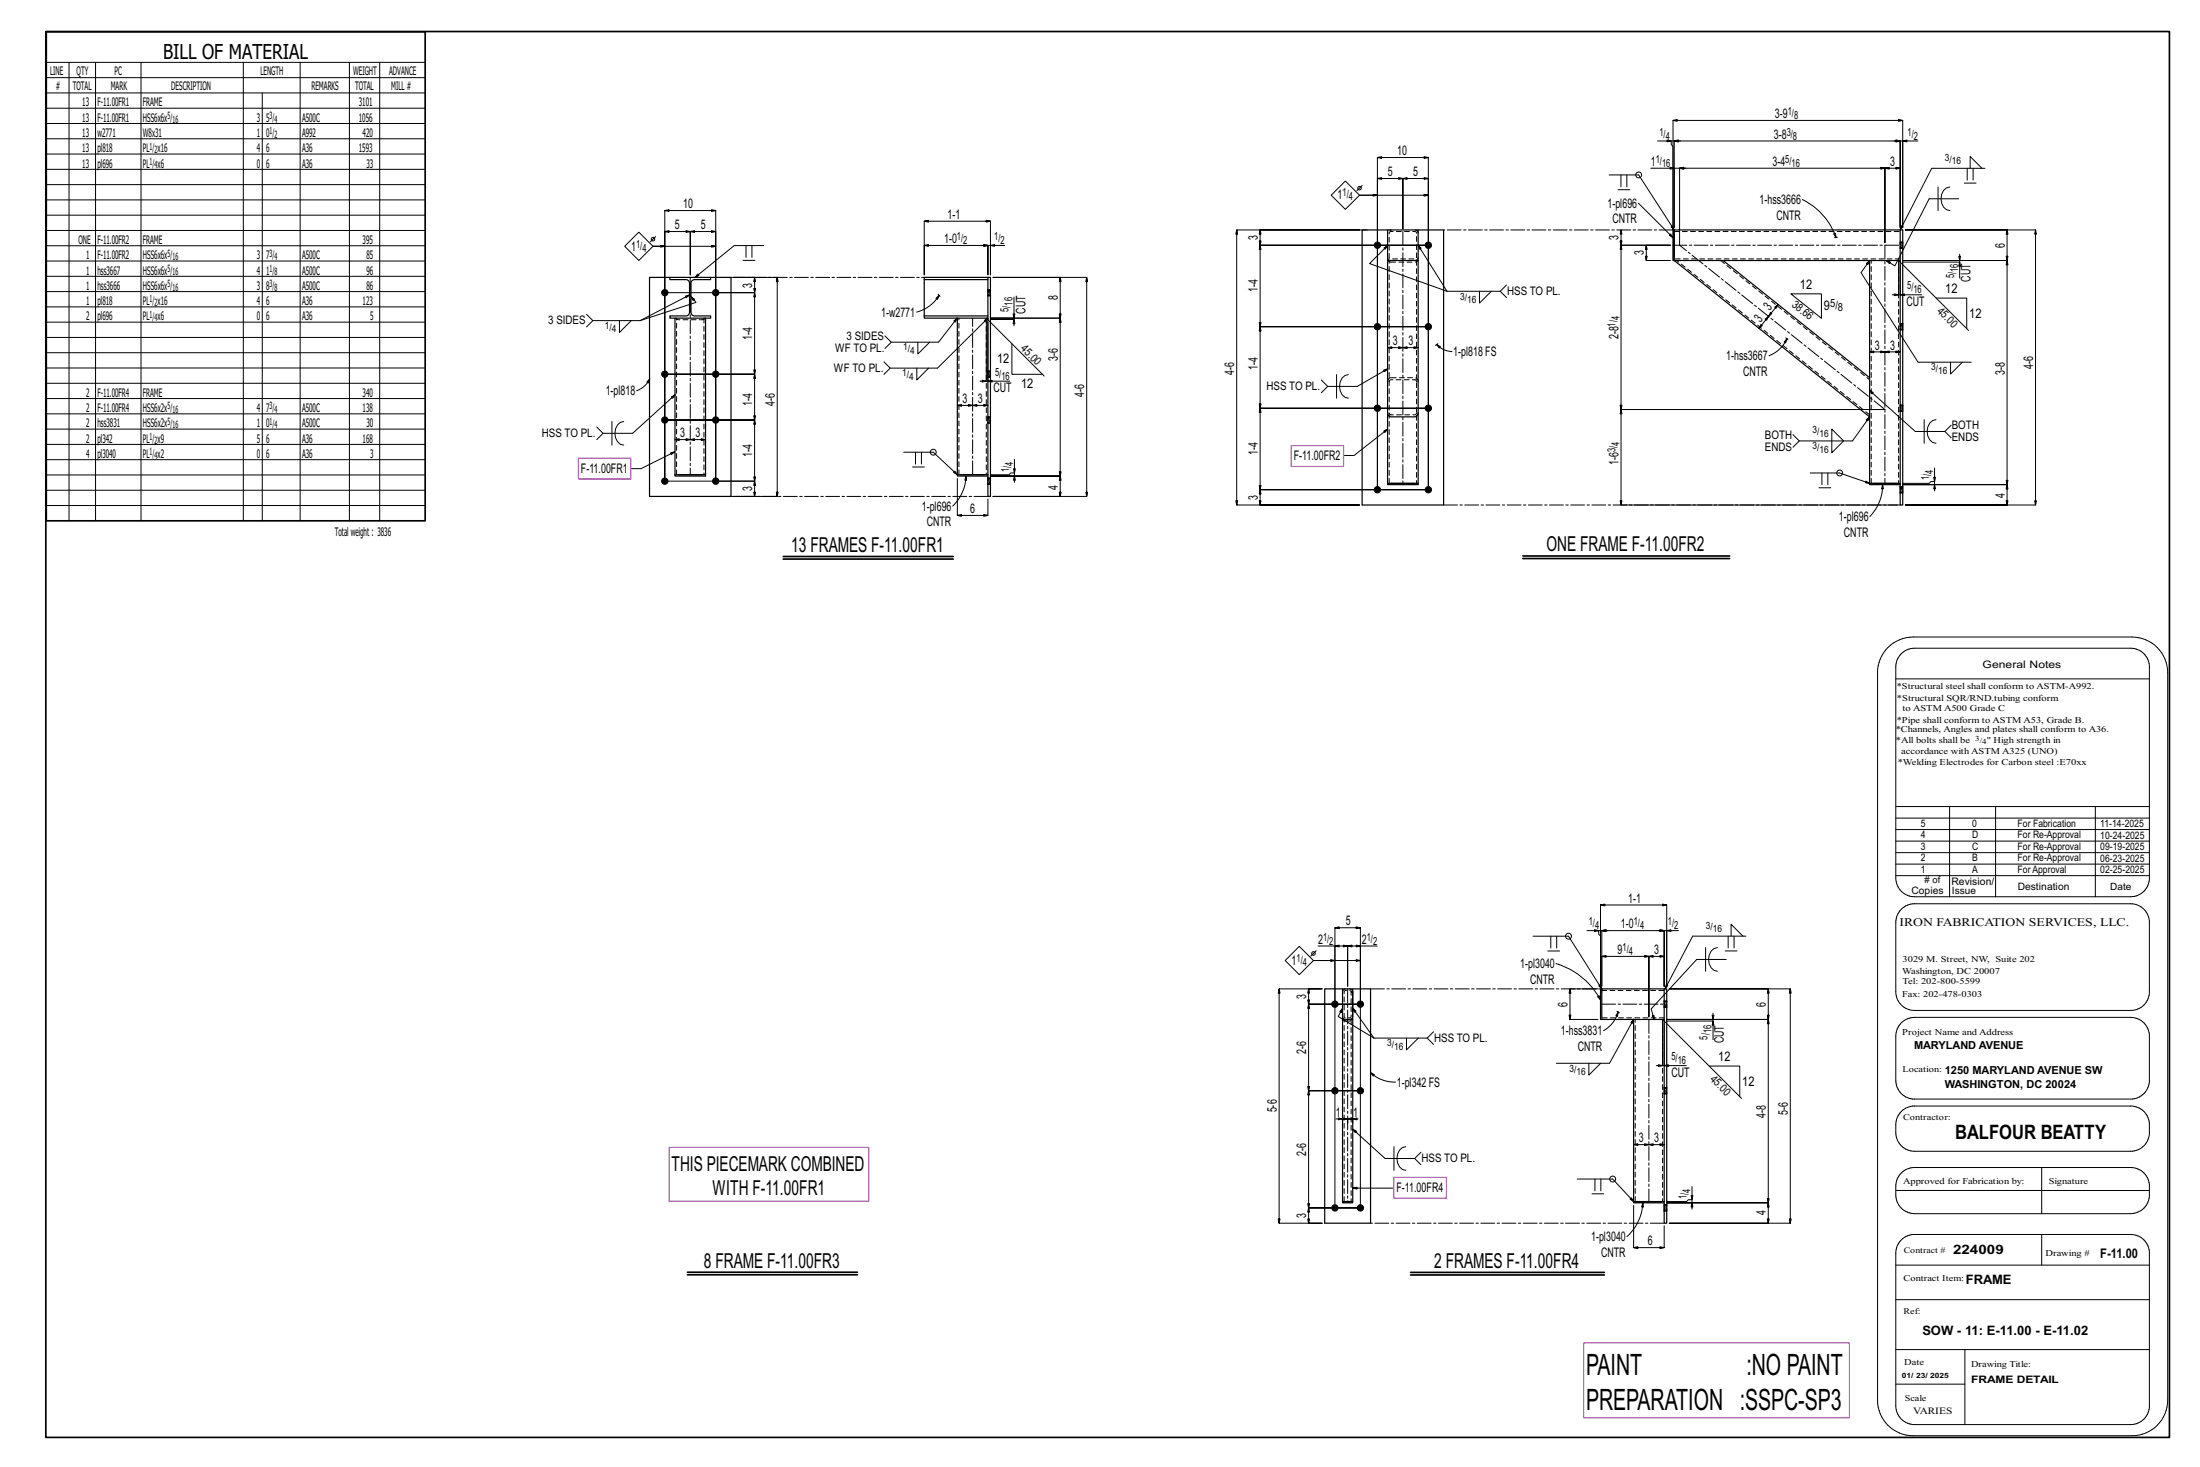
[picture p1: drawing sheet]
<svg xmlns="http://www.w3.org/2000/svg" width="914mm" height="610mm" viewBox="0 0 914 610" stroke-linecap="round" stroke-linejoin="round" font-family="sans-serif">
<g fill="none" stroke="#000" stroke-width=".42">
<path d="M19.2 25.9h157.5M19.2 32.3h157.5M19.2 38.6h157.5M28.7 25.9v190.5M39.7 25.9v190.5M58.6 25.9v190.5M101.1 25.9v190.5M109 38.6v177.8M124.8 25.9v190.5M145.2 25.9v190.5M157.8 25.9v190.5M19.2 45h157.5"/>
<path d="M19.2 51.3h157.5M19.2 57.7h157.5M688.9 58.6h5.7v1.5l.8 .7v34.6v-45.4l1.7 .4v-.7l-1.7 .3h95.4l-1.7 .4v-.7l1.7 .3v44.5v-35.9h6.4M692.9 58.2l1.7 .4-1.7 .4zM694.6 58.6h3.9M695.9 58.6l1.7-.4v.8zM695.9 58.6v35.9zM695.9 58.6h93.9l-1.8 .4v-.8l1.8 .4v35.9v-35.9M787.2 58.6h3.6M788 58.2l1.8 .4-1.8 .4zM790.8 58.6l1.8-.4v.8zM19.2 64h157.5"/>
<path d="M19.2 70.4h157.5M19.2 76.7h157.5M566.2 77.1l-2.2 2.2M572.5 65.5l1.7 .3v-.7l-1.7 .4h21.2l-1.8 .3v-.7l1.8 .4v138v-129.3l-1.8-.4v.7l1.8-.3h-10.6l1.7-.4v.7l-1.7-.3v21v-21l-1.8-.4v.7l1.8-.3h-10.6l1.7-.4v.7l-1.7-.3v129.3zM668.8 72.7h12.3l14.8 22.9-1.3-1.3 .6-.4 .7 1.7M672.5 78.8h4.9M673.7 72.7v4.9M676.2 72.7v4.9M686.1 69.9h9.8v24.6M694.1 69.5l1.8 .4-1.8 .4zM695.9 69.9h4.8M698.1 69.9l1.7-.4v.8z"/>
<path d="M698.1 69.9v32zM698.1 69.9h85.3l-1.7 .4v-.8l1.7 .4v30.9v-30.9l1.8 .4v-.8l-1.8 .4h6.4l-1.8 .4v-.8l1.8 .4v24.6M805.5 77.7v9.8M810.4 77.7a4.8 4.8 0 0 0-3.4 6.8l.8 1.6 1.2 1 1.4 .4M816.4 76.1h4.9M817.6 69.9v5M818.9 69.9v-4.9l4.9 4.9M820.1 69.9v5M825 69.9h-22.1l-13.1 25.7 .4-1.8 .7 .4-1.1 1.4M19.2 83.1h157.5M19.2 89.4h157.5M19.2 95.8h157.5"/>
<path d="M265.5 96.5l5.9 5.8-5.9 5.9-5.9-5.9zM272.5 98.3l-2.2 2.2M276.3 87.5l1.8 .4v-.8l-1.8 .4h21.2l-1.8 .4v-.8l1.8 .4v112.4v-103.7l-1.8-.4v.8l1.8-.4h-10.6l1.7-.4v.8l-1.7-.4v18v-18l-1.8-.4v.8l1.8-.4h-10.6l1.8-.4v.8l-1.8-.4v103.7zM553.3 81.1l5.9-5.9 5.9 5.9-5.9 5.9zM565.1 95.6h-51.1l-.4 1.7h.8l-.4-1.7v114.3l-.4-1.8h.8l-.4 1.8h51.1h-41.3l.3-1.8h-.7l.4 1.8v-6.4l.3 1.8h-.7l.4-1.8h69.9h-69.9l.3-1.7h-.7l.4 1.7v-33.9l.3 1.8h-.7l.4-1.8h69.9h-69.9l.3-1.7h-.7l.4 1.7v-33.8l.3 1.7h-.7l.4-1.7h69.9h-69.9l.3-1.8h-.7l.4 1.8v-33.9l.3 1.8h-.7l.4-1.8h69.9h-69.9l.3-1.7h-.7l.4 1.7v-6.3l.3 1.7h-.7l.4-1.7h44.5M572.5 81.1l-1.8-.4v.8l1.8-.4h-7.4h28.6l-1.8 .4v-.8l1.8 .4M673.8 95.6l.3 1.7h-.7zM673.8 95.6v6.3l-.4-1.7h.7l-.3 1.7h20.5M680.9 84.4l14.4 14.3-1.5-.9 .6-.6 .9 1.5M749.1 82.9a27.5 27.5 0 0 1 14 15.8M762.1 97.2l.7-.3 .3 1.8zM763.1 98.7h-.6"/>
<path d="M763.7 98.6l-.6 .1M791.9 95.6h54.1l-.3 1.7h.7l-.4-1.7v114.3l-.3-1.8h.7l-.4 1.8h-54.1h42.3l.4-1.8h-.8l.4 1.8v-8.5l.4 1.7h-.8l.4-1.7h-43.4h43.4l.4-1.8h-.8l.4 1.8v-93.1l.4 1.7h-.8l.4-1.7h-43.4h43.4l.4-1.8h-.8l.4 1.8v-12.7l.4 1.7h-.8l.4-1.7zM814.1 82.6h-12.3l-14.2 27.9-3.6-2.2 1.7 .6-.4 .6-1.3-1.2M19.2 102.1h157.5M19.2 108.5h157.5M19.2 114.8h157.5M276.3 102.3l-1.7-.3v.7l1.7-.4h-4.9h26.1l-1.8 .4v-.7l1.8 .3M308.8 108.2h5M310.1 102.1v4.9M312.5 102.1v4.9M317.4 102.1h-12.2l-16.3 13.2 1.1-1.4 .5 .5-1.6 .9M408 102h3.7"/>
<path d="M408.9 101.6l1.7 .4-1.7 .4zM410.6 102v12.2v-12.2l-1.7-.4v.8l1.7-.4h-26.5l1.8-.4v.8l-1.8-.4v12.2v-22.3l1.8 .4v-.7l-1.8 .3h27.6l-1.8 .4v-.7l1.8 .3v22.3v-12.2h5.9M411.7 102l1.7-.4v.8zM412.7 115.3h39l-.4 1.7h.7l-.3-1.7v91l-.4-1.8h.7l-.3 1.8h-39h28l.3-1.8h-.7l.4 1.8v-8.5l.3 1.8h-.7l.4-1.8h-29h29l.3-1.7h-.7l.4 1.7v-65.6l.3 1.8h-.7l.4-1.8h-29h29l.3-1.7h-.7l.4 1.7v-16.9l.3 1.7h-.7l.4-1.7zM576.7 102l-1.5 1 .6 .5 .9-1.5-7.5 7.5 32.2 11.5M589.4 101.9l.6 1.6 .7-.4-1.3-1.2 12 19.1M626.1 118.4l-2.6 2.6h-22.1M694.3 101.9h-20.5l-.4 1.8h.7l-.3-1.8v68.3l-.4-1.8h.7l-.3 1.8h109.6h-109.6l-.4 1.7h.7l-.3-1.7v39.7l-.4-1.8h.7l-.3 1.8h114.9M694.3 101.9h-10l-.4 1.8h.7l-.3-1.8v6.4l-.4-1.8h.7l-.3 1.8h10M777.1 108.3l-1.3 1.2 .6 .4 .7-1.6-3.6 5 23.7 37.2h22.1M789.1 109.3v13.2M789.8 110v12.5h9"/>
<path d="M789.8 108.9l28.4 28.4M790.8 108.9h23.7v6.6M790.8 108.3h23.7M814.1 106.5h.8l-.4 1.8zM814.5 108.9l.4 1.8h-.8zM814.5 105.6v3.3M19.2 121.2h157.5M19.2 127.5h157.5M19.2 133.9h157.5M243.8 130.6l2.6 2.6h19.7M246.4 133.2l-2.6 2.6M257.5 133.2v4.9l4.9-4.9"/>
<path d="M276.3 121.6h37.3l-.3 1.8h.7l-.4-1.8v33.9l-.3-1.8h.7l-.4 1.8h-37.3h37.3l-.3 1.7h.7l-.4-1.7v19l-.3-1.7h.7l-.4 1.7h-37.3h37.3l-.3 1.8h.7l-.4-1.8v25.4l-.3-1.7h.7l-.4 1.7h-37.3M286.6 122.6l-1.7 .5 .3 .6 1.4-1.1-20.5 10.6M287.2 123.2l.9 1.6 .5-.5-1.4-1.1 2.1 2.5-23.2 7.5M297.5 121.6h16.1l.4-1.7h-.7l.3 1.7v-6.3l.4 1.7h-.7l.3-1.7h-8.7h18.1l-.3 1.7h.7l-.4-1.7v91l-.3-1.8h.7l-.4 1.8h-18.1h8.7l.4-1.8h-.7l.3 1.8v-6.4l.4 1.8h-.7l.3-1.8h-16.1M389 124l1.3-1.3-.7 1.7zM390 122.3l.3 .4M390.3 122.7a15.2 15.2 0 0 1-9.3 7M390.3 122.7l.4 .5M397.8 132.2l-1.3 1.2 .6 .4 .7-1.6-7.7 10h-19.7l-2.6-2.6M409.9 133.3v25.1M410.6 133.9v24.5h9.1M410.6 132.2l-1.5 1 .5 .5 1-1.5-20.9 20.8h-19.7l-2.6-2.6"/>
<path d="M410.6 132.9l23.4 23.4M411.6 132.8h9.9M421.1 130.5h.7l-.3 1.7zM421.5 132.8l.3 1.7h-.7zM421.5 123.5v8.7h-9.8M421.5 132.2v3.2M614.9 121v5l5-5M623.5 121l2.6 2.6M731.9 134.8l.6 .5-1.4 1.1zM739 126.5l-1.4 1.1 .6 .5 .8-1.6-3.9 5 .8-1.6 .6 .4-2.8 2.3 .6 .5 .8-1.6-4 4.9M744.3 122.1h12.7v10.2zM786.5 122.5h3.3"/>
<path d="M787.4 122.1l1.7 .4-1.7 .4zM789.8 122.5l1.7-.4v.8zM804.7 123.9h12.7v12.7M19.2 140.2h157.5M19.2 146.6h157.5M19.2 152.9h157.5M19.2 159.3h157.5M270.1 157.4l-.6 1.7-.7-.3zM270.1 157.4l-1.1 1.8-1.4 1.4-3 1.8M370 153l-2.6 2.6M370.4 142.2l-2.6 2.6M381.1 153v4.9l4.9-4.9"/>
<path d="M381.5 142.2v4.9l4.9-4.9M407.3 158.4h3.3M408.2 158l1.7 .4-1.7 .4zM410.6 158.4l1.8-.4v.8zM420.6 142.8v12.7h12.7M555.5 155.6v9.9M560.4 155.6a4.8 4.8 0 0 0-3.4 6.8l.8 1.6 1.2 1.1 1.4 .4M576.7 144.5l1.8-.4v.7zM576.7 144.5h6.4l-1.8 .3v-.7l3.5 .7v-.7l-1.7 .4h6.3l-1.7 .3v-.7l1.7 .4M576.8 153.2l-1.7 .6 .4 .6 1.3-1.2-12.7 7.4h-12.3l-2.6-2.6M597.1 143.2l1.6 .9-.5 .5zM597.1 143.2l2.7 2 3.7 .9"/>
<path d="M597.1 143.2l-.5 .3M597.6 142.9l-.5 .3M742.3 140.3l.4 .5M742.7 140.8l-.5 1.7-.7-.3zM742.7 140.8a13.4 13.4 0 0 1-7.4 7M742.7 140.8l.4 .4M777.1 146.2l1.7-.4v.8zM777.1 146.2h6.3l-1.7 .4v-.8l3.5 .8v-.8l-1.8 .4h6.4l-1.8 .4v-.8l1.8 .4M810.7 150.5v4.9l4.9-4.9M19.2 165.6h157.5M19.2 172h157.5M19.2 178.3h157.5"/>
<path d="M254.3 175.1v9.9M259.3 175.1a4.8 4.8 0 0 0-3.4 6.8l.8 1.6 1.1 1.1 1.5 .4M280.6 164.1l-1.6 .9 .6 .5 1-1.4-17.7 16h-12.2l-2.7-2.6M397.9 168.5l1.8-.4v.7zM397.9 168.5h6.4l-1.8 .3v-.7l3.5 .7v-.7l-1.7 .4h6.3l-1.7 .3v-.7l1.7 .4M551.8 160.6l-2.6 2.6M576.8 178.3l-1.6 .8 .4 .6 1.2-1.4-14 11h-4.2M761.4 178.3l4.9 4.9-4.9 4.9zM777 162.2l1.1 1.5 .5-.6-1.6-.9 19.1 17.1h12.3l2.6-2.6M777.1 173.2l-1.3 1.2 .6 .5 .7-1.7-7.1 10h-22.2l-2.6-2.6M799.8 174.4v9.8M804.7 174.4a4.8 4.8 0 0 0-3.4 6.8l.8 1.6 1.2 1 1.4 .4"/>
<path d="M808.4 179.3l2.6 2.6M19.2 184.7h157.5M19.2 191h157.5M19.2 197.4h157.5M250.7 180.1l-2.7 2.6M280.4 187.8l-1.7 .4 .3 .7 1.4-1.1-13.9 6.9h-4.3M280.5 182.7l1.8-.4v.7zM280.5 182.7h6.4l-1.8 .3v-.7l3.5 .7v-.7l-1.7 .4h6.3l-1.7 .3v-.7l1.7 .4M375.6 187.9h12.3l10 9.4-1.5-.9 .5-.6 1 1.5M379.3 194.1h4.9M380.5 187.9v4.9M383 187.9v4.9"/>
<path d="M397.9 198.9v15.3l1.8 .4v-.8l-1.8 .4h12.7l-1.7 .4v-.8l1.7 .4v-6.9M401.5 197.8l.3 1.8-.8-.1zM401.5 197.8a17.9 17.9 0 0 1-5.5 12.5M411.7 197.8h9.9M421.3 194.8h.7l-.4 1.7zM421.6 197.8l.4 1.8h-.7zM421.6 190.9v5.6h-1.5l-.7 .8h-7.7M421.6 196.5v3.9M747.8 183.2l-2.6 2.6M752.3 196.5h12.3l12.5 4.4-1.8-.3 .3-.7 1.5 1M757.3 196.5v5M759.7 196.5v5"/>
<path d="M803.7 198.4h.7l-.3 1.7zM804.1 194.5v5.6h-1.5l-.8 .8h-11M19.2 203.7h157.5M19.2 210.1h157.5M756 202.7h4.9M782.5 201.4l.3 1.7h-.7zM782.5 201.4a18.7 18.7 0 0 1-5.3 13.2M790.8 201.4h13.3M804.1 201.4l.3 1.7h-.7zM804.1 200.1v3.9M784.7 269.1a15.1 15.1 0 0 1 10.5-4.4h90.9a14.9 14.9 0 0 1 14.9 14.9v302.2a14.9 14.9 0 0 1-14.9 14.8h-90.9a14.7 14.7 0 0 1-14.8-14.8v-302.2a14.7 14.7 0 0 1 4.3-10.5zM790.2 271.6a7.9 7.9 0 0 1 5.6-2.2h89.8a7.7 7.7 0 0 1 7.8 7.7v87.7a7.7 7.7 0 0 1-7.8 7.8h-89.8a7.8 7.8 0 0 1-7.8-7.8v-87.7a7.6 7.6 0 0 1 2.2-5.5z"/>
<path d="M788 282.1h105.4M788 335.2h105.4M788 340h105.4M810.3 335.2v37.4M829.4 335.2v37.4M870.9 335.2v37.4M788 349.5h105.4M788 359.1h105.4M788 354.3h105.4M788 344.7h105.4M788 363.9h105.4M790.2 377.8a7.9 7.9 0 0 1 5.6-2.2h89.8a7.9 7.9 0 0 1 7.8 7v29.5a7.7 7.7 0 0 1-7.8 7.8h-89.8a7.8 7.8 0 0 1-7.8-7.8v-28.7a7.8 7.8 0 0 1 2.2-5.6z"/>
<path d="M540 393.3l5.9 5.8-5.9 5.9-5.8-5.9zM547 395.1l-2.2 2.2M547.8 393.1h7v24.2M554.8 393.1l1.8-.4v.8zM554.8 393.1h5.3l-1.7 .4v-.8l1.7 .4v16.8v-16.8l1.8 .4v-.8l-1.8 .4h5.3M554.8 399.1l-1.7-.3v.7l1.7-.4h-8.9h19.5l-1.7 .4v-.7l1.7 .3M563.7 392.7l1.7 .4-1.7 .4zM572.4 393.1h-7v24.2M637.2 389h14.7l13.9 21.9-1.3-1.3 .6-.4 .7 1.7M643.3 395.2h4.9M644.6 389v4.9M647 389v4.9"/>
<path d="M659.6 386.7h4.9v1.5l.7 .8v20.9v-33.8l1.8 .3v-.7l-1.8 .4h27.5l-1.7 .3v-.7l1.7 .4v33.8v-23.2h4.9M662.7 386.3l1.8 .4-1.8 .4zM664.5 386.7h3.9M665.8 386.7l1.7-.4v.8zM665.8 386.7v23.2zM665.8 386.7h25.9l-1.8 .4v-.8l1.8 .4v23.2v-23.2M689.1 386.7h3.6M689.9 386.3l1.8 .4-1.8 .4zM692.7 386.7l1.8-.4v.8zM708.9 393.8v9.8M713.8 393.8a4.8 4.8 0 0 0-3.4 6.8l.8 1.6 1.2 1 1.4 .4M717.1 395.2h4.9"/>
<path d="M717.5 398.7h-12.3l-18.9 20.5 1.3 4.5-.9-1.6 .7-.2 .2 1.8M718.3 389v4.9M719.5 389v-4.9l4.9 4.9M720.7 389v4.9M725.7 389h-22.2l-11.5 21.9 .5-1.7 .7 .3-1.2 1.4M531.7 410.9l.3 1.8h-.7l.4-1.8h17.8h-5.6l-.4 1.8h.8l-.4-1.8v6.4l-.4-1.8h.8l-.4 1.8h21.5h-21.5l-.4 1.7h.8l-.4-1.7v36l-.4-1.8h.8l-.4 1.8h21.5h-21.5l-.4 1.7h.8l-.4-1.7v48.6l-.4-1.7h.8l-.4 1.7h21.5h-21.5l-.4 1.8h.8l-.4-1.8v6.4l-.4-1.8h.8l-.4 1.8h5.6h-17.8l.3-1.8h-.7l.4 1.8zM558 419l-1.1 1.4 .6 .4 .5-1.8-1.8 3.4 14.9 9M562.2 419l.8 1.6 .6-.4-1.4-1.2 8.9 12.4M646.7 400.4a31.2 31.2 0 0 1 18.5 15.1M664 414.1l.7-.3 .5 1.7zM664.2 410.9h-11.7l-.3 1.8h.7l-.4-1.8v12.7l-.3-1.7h.7l-.4 1.7h11.7M665.8 409.9v-12.5l1.7 .4v-.8l-1.7 .4h19.5l-1.7 .4v-.8l1.7 .4v25.2v-25.2l1.8 .4v-.8l-1.8 .4h6.4l-1.8 .4v-.8l1.8 .4v12.5"/>
<path d="M693.8 410.9h50.3l-.4 1.8h.8l-.4-1.8v97.4l-.4-1.8h.8l-.4 1.8h-50.3h41.2l.3-1.8h-.7l.4 1.8v-8.5l.3 1.8h-.7l.4-1.8h-42.3h42.3l.3-1.7h-.7l.4 1.7v-76.2l.3 1.8h-.7l.4-1.8h-42.3h42.3l.3-1.7h-.7l.4 1.7v-12.7l.3 1.8h-.7l.4-1.8zM584.6 431.4v4.9l4.9-4.9M593.2 431.4l2.6 2.6M595.8 428.8l-2.6 2.6h-22.1M672.1 420.2l.4 .4M672.5 420.6l-.2 1.7-.7-.2zM672.5 420.6a12.8 12.8 0 0 1-6 7.7M672.5 420.6l.5 .3M679 423.5l-1.1 1.4 .6 .3 .5-1.7-10 18.3h-22.1M691 424.7v18.1M691.7 425.3v17.5h9.1M691.7 424.3l32.1 32.1"/>
<path d="M692.7 424.3h19.3v7.7M692.7 423.6h19.3M711.6 421.9h.8l-.4 1.7zM712 424.3l.4 1.7h-.8zM712 421v3.3M790.2 425l2.6-1.6 3-.6h89.8a7.9 7.9 0 0 1 7.8 7v19.9a7.8 7.8 0 0 1-7.1 7h-91.3a7.9 7.9 0 0 1-7-7.8v-18.3a7.9 7.9 0 0 1 2.2-5.6zM569.7 445.7l1.5 .9-.4 .5zM569.7 445.7a14.5 14.5 0 0 0 10.3 3.9M660.4 441.8v5l4.9-5M688.4 442.8h3.3M689.3 442.4l1.7 .4-1.7 .4zM691.7 442.8l1.7-.4v.8z"/>
<path d="M710.4 443h12.7v12.7M555.2 465h2.8v1.7M556.3 464.6l1.7 .4-1.7 .3zM557.5 465h2.6l-1.7-.4v.7l1.7-.3v1.7v-1.7h2.1M558 465h4.8M560.1 465l1.8-.4v.7zM562.2 465l1.8-.4v.7zM562.2 469.2l1.1 1.5 .5-.6-1.6-.9 13.5 12.2h12.3l2.6-2.6M564.5 465h-2.3v1.7M579.4 476.5v9.8M584.3 476.5a4.8 4.8 0 0 0-3.4 6.8l.8 1.6 1.2 1.1 1.4 .3M679 475.6l1.7-.3v.7z"/>
<path d="M679 475.6h6.3l-1.7 .4v-.7l3.5 .7v-.7l-1.8 .3h6.4l-1.8 .4v-.7l1.8 .3M790.2 461.9l1.9-1.4 2.9-.9h90.6a7.7 7.7 0 0 1 7.8 7v4a7.7 7.7 0 0 1-7.8 7.8h-89.8a7.8 7.8 0 0 1-7.8-7.8v-3.2a7.9 7.9 0 0 1 2.2-5.5zM562.2 493.7l1.8 .4v-.8l-1.8 .4h17.1M588 481.4l2.6 2.6M655.5 489.9h14.8l8.7 9.4-1.5-1 .6-.5 .9 1.5M661.7 496.1h4.9M662.9 489.9v5M665.4 489.9v5M682.9 499.8l.2 1.8-.8-.1zM682.9 499.8a20.3 20.3 0 0 1-6.7 14.1M692.7 499.8h10.6M702.9 496.8h.7l-.3 1.7z"/>
<path d="M703.3 499.8l.3 1.8h-.7zM703.3 493.1v5.4h-1.5l-.8 .8h-8.3M703.3 498.5v3.9M788 494.7h105.4M790.2 487.4a7.9 7.9 0 0 1 5.6-2.2h89.8a7.8 7.8 0 0 1 7.8 7v5.1a7.9 7.9 0 0 1-7.8 7h-89.8a7.9 7.9 0 0 1-7.8-7.8v-3.6a7.6 7.6 0 0 1 2.2-5.5zM848.6 485.2v19.1M554.8 501.9v-116.4l1.8 .4v-.8l-1.8 .4h10.6l-1.7 .4v-.8l1.7 .4v116.4M679 500.9v17.5l1.7 .4v-.7l-1.7 .3h12.7l-1.8 .4v-.7l1.8 .3v-9.1M790.2 515.3a7.9 7.9 0 0 1 5.6-2.3h89.8a7.8 7.8 0 0 1 7.8 7v65a7.9 7.9 0 0 1-7.8 7h-89.8a7.8 7.8 0 0 1-7.8-7.8v-63.5a7.6 7.6 0 0 1 2.2-5.4zM848.6 513v12.7M788 525.7h105.4M788 540.1h105.4"/>
<path d="M788 560.8h105.4M788 575.2h28.7M816.7 560.8v31.2"/>
<circle cx="565.1" cy="78.2" r=".74"/>
<circle cx="681.1" cy="72.7" r="1.23"/>
<circle cx="271.4" cy="99.4" r=".74"/>
<circle cx="387.9" cy="187.9" r="1.23"/>
<circle cx="764.6" cy="196.5" r="1.23"/>
<circle cx="545.9" cy="396.2" r=".74"/>
<circle cx="651.9" cy="389" r="1.23"/>
<circle cx="670.3" cy="489.9" r="1.23"/>
</g>
<path d="M19 13.1h882.7v584.2h-882.7zM19.2 13.2h157.5v203.2h-157.5zM325.5 231.3h70.7M325.5 232.3h70.7M633 231h85.9M633 232.1h85.9M285.7 529.7h70.7M285.7 528.7h70.7M586.3 528.7h80.5M586.3 529.8h80.5" fill="none" stroke="#000" stroke-width=".7"/>
<path d="M240.4 190.4h21.8v8.6h-21.8zM536.7 185.2h21.7v8.6h-21.7zM278.1 476.8h83v22.4h-83zM579.4 489.2h21.8v8.7h-21.8zM658.2 558.1h110.5v31.1h-110.5z" fill="none" stroke="#f0f" stroke-width=".5"/>
<g fill="#000" stroke="#000" stroke-width=".42">
<circle cx="572.5" cy="101.9" r="1.32"/>
<circle cx="593.7" cy="101.9" r="1.32"/>
<circle cx="276.3" cy="121.6" r="1.32"/>
<circle cx="297.5" cy="121.6" r="1.32"/>
<circle cx="572.5" cy="135.8" r="1.32"/>
<circle cx="593.7" cy="135.8" r="1.32"/>
<circle cx="276.3" cy="155.5" r="1.32"/>
<circle cx="297.5" cy="155.5" r="1.32"/>
<circle cx="276.3" cy="174.5" r="1.32"/>
<circle cx="297.5" cy="174.5" r="1.32"/>
<circle cx="572.5" cy="169.6" r="1.32"/>
<circle cx="593.7" cy="169.6" r="1.32"/>
<circle cx="276.3" cy="199.9" r="1.32"/>
<circle cx="297.5" cy="199.9" r="1.32"/>
<circle cx="572.5" cy="203.5" r="1.32"/>
<circle cx="593.7" cy="203.5" r="1.32"/>
<circle cx="554.8" cy="417.3" r="1.32"/>
<circle cx="565.4" cy="417.3" r="1.32"/>
<circle cx="554.8" cy="453.3" r="1.32"/>
<circle cx="565.4" cy="453.3" r="1.32"/>
<circle cx="554.8" cy="501.9" r="1.32"/>
<circle cx="565.4" cy="501.9" r="1.32"/>
</g>
<g fill="none" stroke="#000" stroke-width=".5">
<path d="M576.7 95.6h12.7v12.7h-12.7zM576.7 95.6h-10.6v114.3h33.9v-114.3h-10.6M695.9 95.6v12.7h-.6v-12.7h95.5v114.3h-1v-114.3M695.9 96.9v10M278.4 115.3h17v.9h-6.7a1.46 1.46 0 0 0-1.5 1.5v12.1a1.46 1.46 0 0 0 1.5 1.5h6.7v.9h-17v-.9h6.7a1.46 1.46 0 0 0 1.5-1.5v-12.1a1.46 1.46 0 0 0-1.5-1.5h-6.7zM278.4 115.3h-8.4v91h33.8v-91h-8.4M384.1 116.2v15.1M410.6 115.3v91h1.1v-91h-27.6v.9h26.5M576.7 108.3v93.1h12.7v-93.1M716.2 108.3h60.9v48.7zM716.2 108.3h-20.3l81.2 64.9M777.1 108.3h12l.7 .6"/>
<path d="M789.1 108.3h.7M789.8 103.2h.1M789.8 100.6h.1M790.8 103.2h.1M790.8 100.6h.1M280.5 132.2v65.6h12.7v-65.6M397.9 132.2v65.6h12.7M409.9 132.2l.7 .7M410.6 122.9h.1M410.6 120.3h.1M410.6 131.3h-26.5v.9h26.5M411.7 122.9h.1"/>
<path d="M411.7 120.3h.1M789.8 137.1h.1M789.8 134.4h.1M790.8 137.1h.1M790.8 134.4h.1M410.6 156.8h.1M410.6 154.2h.1M411.7 156.8h.1M411.7 154.2h.1M777.1 157v16.2M410.6 175.9h.1M410.6 173.2h.1"/>
<path d="M411.7 175.9h.1M411.7 173.2h.1M576.7 171.5a1.54 1.54 0 0 0 1.4 1.7h10a1.54 1.54 0 0 0 1.3-1.7M777.1 173.2v28.2h12.7M789.8 171h.1M789.8 168.3h.1M790.8 171h.1M790.8 168.3h.1M280.5 197.3h12.7M397.9 197.3h12.7M410.6 198.6h.1M411.7 198.6h.1"/>
<path d="M410.6 201.3h.1M411.7 201.3h.1M576.7 200.9h12.7M777.1 200.9h12.7M789.8 204.8h.1M789.8 202.2h.1M790.8 204.8h.1M790.8 202.2h.1M558 410.9h4.2v12.7h-4.2zM558 410.9h-7.4v97.4h19.1v-97.4h-7.5M562.2 412.2h.1M562.2 412.2v10.2"/>
<path d="M665.8 410.9h-.6v12.7h13.8v75.7M691.7 415.9h.1M691.7 418.6h.1M691.7 410.9h1v97.4h-1zM691.7 410.9h-25.9v12.7M692.7 415.9h.1M692.7 418.6h.1M558 423.6v75.7M562.2 423.6v75.7M679 423.6h12l.7 .7M691 423.6h.7M691.7 451.9h.1"/>
<path d="M691.7 454.6h.1M692.7 451.9h.1M692.7 454.6h.1M558 499.3h4.2v.5h-4.2zM559.3 499.3h1.6M691.7 499.3h-12.7v.5h12.7M691.7 500.6h.1M691.7 503.3h.1M692.7 500.6h.1M692.7 503.3h.1"/>
</g>
<g fill="none" stroke="#000" stroke-width=".42" stroke-dasharray="2 1.4">
<path d="M578.1 95.6v.6l-.7 .7 .2 10.5h11v-11l-10.5-.2v-.6a1.32 1.32 0 0 0-1.4 1.3M589.4 96.9a1.32 1.32 0 0 0-1.3-1.3M695.9 96.2h93.9M576.7 106.9a1.32 1.32 0 0 0 1.4 1.4M576.9 108.3l1.2 .6M578.1 108.9h10l1.1-.6M588.1 108.3a1.32 1.32 0 0 0 1.3-1.4M588.8 108.3v92.6M715.1 108.3l62 49.5M789.1 108.3v92.6M789.8 101.9h1.1v.5h-1.1zM789.8 103.2v-.1"/>
<path d="M789.8 101.9v-.5M789.8 107.6h-93.9M789.8 103.2h1M790.8 100.6h-1M790.9 102.4v.4h-1.1v-.4M790.9 102.8v.3h-1.1v-.3M790.9 103.1v.1M790.9 100.6v.1M790.9 101v-.3l-1.1-.1M790.9 101.4v-.4h-1.1v-.3M790.9 101.9v-.5h-1.1v-.4M280.8 132.2l1.1 .7h10"/>
<path d="M291.9 132.9l1.1-.7M292.6 132.2v65.1M409.9 132.2v65.1M410.6 121.6h1.1v.5h-1.1zM410.6 122.9v-.1M410.6 121.6v-.5M410.6 122.9h1.1M411.7 120.3h-1.1M411.7 122.1v.5h-1.1v-.5M411.7 122.6v.2h-1.1v-.2M411.7 122.8v.1M411.7 120.3v.1"/>
<path d="M411.7 120.7v-.3l-1.1-.1M411.7 121.1v-.4h-1.1v-.3M411.7 121.6v-.5h-1.1v-.4M789.8 135.8h1.1v.5h-1.1zM789.8 137.1v-.1M789.8 135.8v-.5M789.8 137.1h1M790.8 134.4h-1M790.9 136.3v.4h-1.1v-.4M790.9 136.7v.3h-1.1v-.3M790.9 137v.1M790.9 134.4v.1"/>
<path d="M790.9 134.8v-.3l-1.1-.1M790.9 135.3v-.5h-1.1v-.3M790.9 135.8v-.5h-1.1v-.5M410.6 155.5h1.1v.5h-1.1zM410.6 156.8v-.1M410.6 155.5v-.5M410.6 156.8h1.1M411.7 154.2h-1.1M411.7 156v.4h-1.1v-.4M411.7 156.4v.3h-1.1v-.3M411.7 156.7v.1M411.7 154.2v.1"/>
<path d="M411.7 154.6v-.3l-1.1-.1M411.7 155v-.4h-1.1v-.3M411.7 155.5v-.5h-1.1v-.4M576.7 158.7l.4-1.2M577.4 158.7l.2-.6 .5-.3h10M578.1 157l-1 .5M588.1 157.8l.5 .3 .2 .6M589.4 158.7a1.54 1.54 0 0 0-1.3-1.7h-10M410.6 174.5h1.1v.5h-1.1zM410.6 175.9v-.1M410.6 174.5v-.5M410.6 175.9h1.1"/>
<path d="M411.7 173.2h-1.1M411.7 175v.5h-1.1v-.5M411.7 175.5v.3h-1.1v-.3M411.7 175.8v.1M411.7 173.2v.1M411.7 173.6v-.3l-1.1-.1M411.7 174v-.4h-1.1v-.3M411.7 174.5v-.5h-1.1v-.4M577.4 171.5l.2 .6 .5 .3M588.8 171.5l-.2 .6-.5 .3h-10M777.1 172.4l-80.2-64.1M789.8 169.6h1.1v.5h-1.1z"/>
<path d="M789.8 171v-.1M789.8 169.6v-.5M789.8 171h1M790.8 168.3h-1M790.9 170.1v.5h-1.1v-.5M790.9 170.6v.3h-1.1v-.3M790.9 170.9v.1M790.9 168.3v.1M790.9 168.7v-.3l-1.1-.1M790.9 169.1v-.4h-1.1v-.3M790.9 169.6v-.5h-1.1v-.4M281.2 197.3v-65.1"/>
<path d="M398.6 197.3v-65.1M410.6 199.9h1.1v.5h-1.1zM410.6 199.9v-.5M411.7 198.6h-1.1M411.7 198.6v.1M411.7 199v-.3l-1.1-.1M411.7 199.4v-.4h-1.1v-.3M411.7 199.9v-.5h-1.1v-.4M410.6 201.3v-.1M410.6 201.3h1.1M411.7 200.4v.5h-1.1v-.5M411.7 200.9v.3h-1.1v-.3"/>
<path d="M411.7 201.2v.1M577.4 200.9v-92.6M777.7 200.9v-92.6M789.8 203.5h1.1v.5h-1.1zM789.8 204.8v-.1M789.8 203.5v-.5M789.8 204.8h1M790.8 202.2h-1M790.9 204v.4h-1.1v-.4M790.9 204.4v.3h-1.1v-.3M790.9 204.7v.1M790.9 202.2v.1"/>
<path d="M790.9 202.6v-.3l-1.1-.1M790.9 203v-.4h-1.1v-.3M790.9 203.5v-.5h-1.1v-.4M558.9 411.8l2-.2 .7 .6h.6h-.6v10.1l-.7 .7-1.8-.1-.4-.6zM559.3 410.9a1.32 1.32 0 0 0-1.3 1.3M562.2 412.2a1.3 1.3 0 0 0-1.3-1.3M665.8 411.6h25.9M691.7 416.8h1.1v.5h-1.1zM691.7 416.8v-.5h1.1v.5M691.7 416.3v-.2h1.1v.2M691.7 416.1v-.2M691.7 418.6v-.1"/>
<path d="M691.7 418.2v.3l1.1 .1M691.7 417.8v.4h1.1v.3M691.7 417.3v.5h1.1v.4M691.7 418.6h1M692.7 415.9h-1M692.8 415.9v.2M692.8 417.3v.5M558 422.3a1.32 1.32 0 0 0 1.3 1.3M558.2 423.6l1.1 .7M559.3 424.3l2.1-.1 .6-.6M560.9 423.6a1.3 1.3 0 0 0 1.3-1.2M561.6 423.6v75.7"/>
<path d="M691 423.6v75.7M691.7 423h-25.9M691.7 452.7h1.1v.6h-1.1zM691.7 452.7v-.4h1.1v.4M691.7 452.3v-.3h1.1v.3M691.7 452v-.1M691.7 454.6v-.1M691.7 454.2v.3l1.1 .1M691.7 453.8v.4h1.1v.3M691.7 453.3v.5h1.1v.4M691.7 454.6h1M692.7 451.9h-1"/>
<path d="M692.8 451.9v.1M692.8 453.3v.5M558.7 499.3v-75.7M679.7 499.3v-75.7M691.7 501.4h1.1v.5h-1.1zM691.7 501.4v-.4h1.1v.4M691.7 501v-.3h1.1v.3M691.7 500.7v-.1M691.7 503.3v-.1M691.7 502.9v.3l1.1 .1M691.7 502.4v.5h1.1v.3M691.7 501.9v.5h1.1v.5"/>
<path d="M691.7 503.3h1M692.7 500.6h-1M692.8 500.6v.1M692.8 501.9v.5"/>
</g>
<g fill="none" stroke="#000" stroke-width=".42" stroke-dasharray="5.8 1 1 1">
<path d="M583.1 96.2v104.7M695.3 95.6h-95.3M286.9 115.3v82M303.8 115.3h80.3M695.3 101.9h94.5M783.4 101.9v99.5M783.4 170.2l-85.3-68.3M404.3 197.3v-65.1M410.6 206.3h-106.8M600 209.9h189.8M560.1 410.9v88.4M569.7 410.9h95.5"/>
<path d="M665.8 417.3h25.9M685.3 423.6v75.7M691.7 508.3h-122"/>
</g>
<g font-size="12.2">
<text x="659.3" y="571.4">PAINT</text>
<text x="725.9" y="571.4">:NO PAINT</text>
<text x="659.3" y="585.9">PREPARATION :SSPC-SP3</text>
</g>
<g font-size="8.6">
<text x="67.8" y="24.7">BILL OF MATERIAL</text>
<text x="328.8" y="229.3">13 FRAMES F-11.00FR1</text>
<text x="642.8" y="229.1">ONE FRAME F-11.00FR2</text>
<text x="279.1" y="486.4">THIS PIECEMARK COMBINED</text>
<text x="296.2" y="496.6">WITH F-11.00FR1</text>
<text x="292.5" y="526.7">8 FRAME F-11.00FR3</text>
<text x="596.1" y="526.8">2 FRAMES F-11.00FR4</text>
</g>
<text font-size="8.3" x="812.7" y="473.4">BALFOUR BEATTY</text>
<g font-size="5.5">
<text x="737.7" y="49">3-9</text>
<text x="737.3" y="57.6">3-8</text>
<text x="580.8" y="64.5">10</text>
<text x="686.1" y="68.9">1</text>
<text x="736.7" y="68.9">3-4</text>
<text x="785.6" y="68.9">3</text>
<text x="576.8" y="73.2">5</text>
<text x="587.3" y="73.2">5</text>
<text x="556" y="82.9">1</text>
<text x="284" y="86.5">10</text>
<text x="668.1" y="86.3">1-pl696</text>
<text x="731.4" y="84.8">1-hss3666</text>
<text x="280.5" y="95.2">5</text>
<text x="291.3" y="95.2">5</text>
<text x="393.8" y="90.9">1-1</text>
<text x="670.2" y="92.8">CNTR</text>
<text x="738.4" y="91.4">CNTR</text>
<text x="392.4" y="101">1-0</text>
<text x="522.8" y="99.8" transform="rotate(-90 522.8 99.8)">3</text>
<text x="672.8" y="99.8" transform="rotate(-90 672.8 99.8)">3</text>
<text x="262.3" y="104.1">1</text>
<text x="683.3" y="106.1" transform="rotate(-90 683.3 106.1)">3</text>
<text x="833.2" y="103" transform="rotate(-90 833.2 103)">6</text>
<text x="312.7" y="119.5" transform="rotate(-90 312.7 119.5)">3</text>
<text x="819" y="117" transform="rotate(-90 819 117)">CUT</text>
<text x="439.7" y="124.8" transform="rotate(-90 439.7 124.8)">8</text>
<text x="522.8" y="121.5" transform="rotate(-90 522.8 121.5)">1-4</text>
<text x="748.1" y="120.1">12</text>
<text x="808.5" y="121.8">12</text>
<text x="366.3" y="131.6">1-w2771</text>
<text x="426.3" y="130.3" transform="rotate(-90 426.3 130.3)">CUT</text>
<text x="735.6" y="129.2" transform="rotate(-51 735.6 129.2)">3</text>
<text x="758.1" y="129">9</text>
<text x="792.4" y="127.2">CUT</text>
<text x="818.5" y="132">12</text>
<text x="731.7" y="134.1" transform="rotate(-51 731.7 134.1)">3</text>
<text x="312.7" y="141.2" transform="rotate(-90 312.7 141.2)">1-4</text>
<text x="578.9" y="143.5">3</text>
<text x="585.4" y="143.5">3</text>
<text x="672.8" y="141" transform="rotate(-90 672.8 141)">2-8</text>
<text x="439.7" y="149.9" transform="rotate(-90 439.7 149.9)">3-6</text>
<text x="604" y="148">1-pl818 FS</text>
<text x="717.5" y="149.7">1-hss3667</text>
<text x="779.2" y="145.2">3</text>
<text x="785.6" y="145.2">3</text>
<text x="414.4" y="151">12</text>
<text x="513" y="155.8" transform="rotate(-90 513 155.8)">4-6</text>
<text x="522.8" y="153.7" transform="rotate(-90 522.8 153.7)">1-4</text>
<text x="833.2" y="155.8" transform="rotate(-90 833.2 155.8)">3-8</text>
<text x="845.1" y="153.3" transform="rotate(-90 845.1 153.3)">4-6</text>
<text x="424.4" y="161.1">12</text>
<text x="724.5" y="156.3">CNTR</text>
<text x="251.7" y="164.3">1-pl818</text>
<text x="400.1" y="167.5">3</text>
<text x="406.4" y="167.5">3</text>
<text x="412.9" y="162.9">CUT</text>
<text x="450.7" y="165" transform="rotate(-90 450.7 165)">4-6</text>
<text x="312.7" y="168.7" transform="rotate(-90 312.7 168.7)">1-4</text>
<text x="322.1" y="168.5" transform="rotate(-90 322.1 168.5)">4-6</text>
<text x="282.7" y="181.7">3</text>
<text x="289" y="181.7">3</text>
<text x="312.7" y="189.9" transform="rotate(-90 312.7 189.9)">1-4</text>
<text x="522.8" y="189.2" transform="rotate(-90 522.8 189.2)">1-4</text>
<text x="537.7" y="191.3">F-11.00FR2</text>
<text x="241.5" y="196.5">F-11.00FR1</text>
<text x="672.8" y="193.3" transform="rotate(-90 672.8 193.3)">1-6</text>
<text x="439.7" y="203.5" transform="rotate(-90 439.7 203.5)">4</text>
<text x="312.7" y="204.1" transform="rotate(-90 312.7 204.1)">3</text>
<text x="522.8" y="207.7" transform="rotate(-90 522.8 207.7)">3</text>
<text x="833.2" y="206.9" transform="rotate(-90 833.2 206.9)">4</text>
<text x="383.1" y="212.2">1-pl696</text>
<text x="403.2" y="213.2">6</text>
<text x="385.2" y="218.7">CNTR</text>
<text x="764.4" y="216.6">1-pl696</text>
<text x="766.4" y="223.1">CNTR</text>
<text x="676.7" y="375.1">1-1</text>
<text x="559.4" y="384.5">5</text>
<text x="673.7" y="385.7">1-0</text>
<text x="547.8" y="392.1">2</text>
<text x="566" y="392.1">2</text>
<text x="536.8" y="400.9">1</text>
<text x="672.3" y="396.4">9</text>
<text x="687.5" y="396.4">3</text>
<text x="631.8" y="402.3">1-pl3040</text>
<text x="635.9" y="408.8">CNTR</text>
<text x="542.9" y="415.1" transform="rotate(-90 542.9 415.1)">3</text>
<text x="651.6" y="418.6" transform="rotate(-90 651.6 418.6)">6</text>
<text x="734" y="418.3" transform="rotate(-90 734 418.3)">6</text>
<text x="648.8" y="430.2">1-hss3831</text>
<text x="542.9" y="437.9" transform="rotate(-90 542.9 437.9)">2-6</text>
<text x="655.7" y="436.7">CNTR</text>
<text x="716.5" y="433.5" transform="rotate(-90 716.5 433.5)">CUT</text>
<text x="714.2" y="440.9">12</text>
<text x="694.7" y="447.3">CUT</text>
<text x="580.6" y="451.6">1-pl342 FS</text>
<text x="724.2" y="451.1">12</text>
<text x="530.7" y="462.3" transform="rotate(-90 530.7 462.3)">5-6</text>
<text x="555.2" y="464">1</text>
<text x="562.4" y="464">1</text>
<text x="734" y="464.5" transform="rotate(-90 734 464.5)">4-8</text>
<text x="743.1" y="463.4" transform="rotate(-90 743.1 463.4)">5-6</text>
<text x="681.1" y="474.6">3</text>
<text x="687.5" y="474.6">3</text>
<text x="542.9" y="480.3" transform="rotate(-90 542.9 480.3)">2-6</text>
<text x="580.4" y="495.3">F-11.00FR4</text>
<text x="542.9" y="506.1" transform="rotate(-90 542.9 506.1)">3</text>
<text x="734" y="504.8" transform="rotate(-90 734 504.8)">4</text>
<text x="661.3" y="515.8">1-pl3040</text>
<text x="684.8" y="517.5">6</text>
<text x="665.5" y="522.3">CNTR</text>
<text x="873" y="522.9">F-11.00</text>
</g>
<g font-size="5.4">
<text x="811.7" y="521.2">224009</text>
<text x="817" y="533.5">FRAME</text>
<text x="799" y="554.6">SOW - 11: E-11.00 - E-11.02</text>
</g>
<g font-size="4.9">
<text x="20.8" y="31.2">LINE</text>
<text x="31.8" y="31.2">QTY</text>
<text x="47.6" y="31.2">PC</text>
<text x="108.2" y="31.2">LENGTH</text>
<text x="146.8" y="31.2">WEIGHT</text>
<text x="161.8" y="31.2">ADVANCE</text>
<text x="23.2" y="37.5">#</text>
<text x="30.3" y="37.5">TOTAL</text>
<text x="46" y="37.5">MARK</text>
<text x="71.2" y="37.5">DESCRIPTION</text>
<text x="129.5" y="37.5">REMARKS</text>
<text x="147.6" y="37.5">TOTAL</text>
<text x="162.5" y="37.5">MILL #</text>
<text x="34.2" y="44.2">13</text>
<text x="40.5" y="44.2">F-11.00FR1</text>
<text x="59.4" y="44.2">FRAME</text>
<text x="149.2" y="44.2">3101</text>
<text x="34.2" y="50.6">13</text>
<text x="40.5" y="50.6">F-11.00FR1</text>
<text x="59.4" y="50.6">HSS6x6x</text>
<text x="106.8" y="50.6">3</text>
<text x="110.6" y="50.6">5</text>
<text x="125.5" y="50.6">A500C</text>
<text x="149.2" y="50.6">1056</text>
<text x="34.2" y="56.9">13</text>
<text x="40.5" y="56.9">w2771</text>
<text x="59.4" y="56.9">W8x31</text>
<text x="106.8" y="56.9">1</text>
<text x="110.6" y="56.9">0</text>
<text x="125.5" y="56.9">A992</text>
<text x="150.7" y="56.9">420</text>
<text x="34.2" y="63.3">13</text>
<text x="40.5" y="63.3">pl818</text>
<text x="59.4" y="63.3">PL x16</text>
<text x="106.8" y="63.3">4</text>
<text x="110.6" y="63.3">6</text>
<text x="125.5" y="63.3">A36</text>
<text x="149.2" y="63.3">1593</text>
<text x="34.2" y="69.6">13</text>
<text x="40.5" y="69.6">pl696</text>
<text x="59.4" y="69.6">PL x6</text>
<text x="106.8" y="69.6">0</text>
<text x="110.6" y="69.6">6</text>
<text x="125.5" y="69.6">A36</text>
<text x="152.3" y="69.6">33</text>
<text x="32.6" y="101.4">ONE</text>
<text x="40.5" y="101.4">F-11.00FR2</text>
<text x="59.4" y="101.4">FRAME</text>
<text x="150.7" y="101.4">395</text>
<text x="35.8" y="107.7">1</text>
<text x="40.5" y="107.7">F-11.00FR2</text>
<text x="59.4" y="107.7">HSS6x6x</text>
<text x="106.8" y="107.7">3</text>
<text x="110.6" y="107.7">7</text>
<text x="125.5" y="107.7">A500C</text>
<text x="152.3" y="107.7">85</text>
<text x="35.8" y="114.1">1</text>
<text x="40.5" y="114.1">hss3667</text>
<text x="59.4" y="114.1">HSS6x6x</text>
<text x="106.8" y="114.1">4</text>
<text x="110.6" y="114.1">1</text>
<text x="125.5" y="114.1">A500C</text>
<text x="152.3" y="114.1">96</text>
<text x="35.8" y="120.4">1</text>
<text x="40.5" y="120.4">hss3666</text>
<text x="59.4" y="120.4">HSS6x6x</text>
<text x="106.8" y="120.4">3</text>
<text x="110.6" y="120.4">8</text>
<text x="125.5" y="120.4">A500C</text>
<text x="152.3" y="120.4">86</text>
<text x="626.4" y="122.6">HSS TO PL.</text>
<text x="35.8" y="126.8">1</text>
<text x="40.5" y="126.8">pl818</text>
<text x="59.4" y="126.8">PL x16</text>
<text x="106.8" y="126.8">4</text>
<text x="110.6" y="126.8">6</text>
<text x="125.5" y="126.8">A36</text>
<text x="150.7" y="126.8">123</text>
<text x="35.8" y="133.1">2</text>
<text x="40.5" y="133.1">pl696</text>
<text x="59.4" y="133.1">PL x6</text>
<text x="106.8" y="133.1">0</text>
<text x="110.6" y="133.1">6</text>
<text x="125.5" y="133.1">A36</text>
<text x="153.9" y="133.1">5</text>
<text x="227.8" y="134.8">3 SIDES</text>
<text x="351.8" y="141.3">3 SIDES</text>
<text x="347.1" y="146.2">WF TO PL.</text>
<text x="346.6" y="154.5">WF TO PL.</text>
<text x="35.8" y="164.9">2</text>
<text x="40.5" y="164.9">F-11.00FR4</text>
<text x="59.4" y="164.9">FRAME</text>
<text x="150.7" y="164.9">340</text>
<text x="526.4" y="162.1">HSS TO PL.</text>
<text x="35.8" y="171.2">2</text>
<text x="40.5" y="171.2">F-11.00FR4</text>
<text x="59.4" y="171.2">HSS6x2x</text>
<text x="106.8" y="171.2">4</text>
<text x="110.6" y="171.2">7</text>
<text x="125.5" y="171.2">A500C</text>
<text x="150.7" y="171.2">138</text>
<text x="35.8" y="177.6">2</text>
<text x="40.5" y="177.6">hss3831</text>
<text x="59.4" y="177.6">HSS6x2x</text>
<text x="106.8" y="177.6">1</text>
<text x="110.6" y="177.6">0</text>
<text x="125.5" y="177.6">A500C</text>
<text x="152.3" y="177.6">30</text>
<text x="811.2" y="178.4">BOTH</text>
<text x="35.8" y="183.9">2</text>
<text x="40.5" y="183.9">pl342</text>
<text x="59.4" y="183.9">PL x9</text>
<text x="106.8" y="183.9">5</text>
<text x="110.6" y="183.9">6</text>
<text x="125.5" y="183.9">A36</text>
<text x="150.7" y="183.9">168</text>
<text x="225.2" y="181.6">HSS TO PL.</text>
<text x="733.6" y="182.3">BOTH</text>
<text x="811.2" y="183.3">ENDS</text>
<text x="35.8" y="190.3">4</text>
<text x="40.5" y="190.3">pl3040</text>
<text x="59.4" y="190.3">PL x2</text>
<text x="106.8" y="190.3">0</text>
<text x="110.6" y="190.3">6</text>
<text x="125.5" y="190.3">A36</text>
<text x="153.9" y="190.3">3</text>
<text x="733.6" y="187.3">ENDS</text>
<text x="139.2" y="222.6">Totalweight : 3836</text>
<text x="789.5" y="384.8">IRON FABRICATION SERVICES, LLC.</text>
<text x="596.1" y="432.9">HSS TO PL.</text>
<text x="590.9" y="483">HSS TO PL.</text>
</g>
<g font-size="4.7">
<text x="743.1" y="47.8">1/</text>
<text x="745.7" y="49.5">8</text>
<text x="689.7" y="56.3">1/</text>
<text x="692.3" y="58">4</text>
<text x="742.6" y="56.3">3/</text>
<text x="745.2" y="58">8</text>
<text x="792.8" y="56.3">1/</text>
<text x="795.4" y="58">2</text>
<text x="688.2" y="67.7">1/</text>
<text x="690.8" y="69.3">16</text>
<text x="742" y="67.7">5/</text>
<text x="744.6" y="69.3">16</text>
<text x="558" y="81.7">1/</text>
<text x="560.6" y="83.3">4</text>
<text x="397.7" y="99.8">1/</text>
<text x="400.3" y="101.4">2</text>
<text x="413.2" y="99.8">1/</text>
<text x="415.8" y="101.4">2</text>
<text x="264.4" y="102.9">1/</text>
<text x="267" y="104.5">4</text>
<text x="813.9" y="112.9" transform="rotate(-90 813.9 112.9)">16</text>
<text x="812.3" y="115.5" transform="rotate(-90 812.3 115.5)">5/</text>
<text x="792.7" y="120.3">5/</text>
<text x="795.3" y="121.9">16</text>
<text x="419.2" y="129.6" transform="rotate(-90 419.2 129.6)">5/</text>
<text x="420.9" y="127" transform="rotate(-90 420.9 127)">16</text>
<text x="744.5" y="127.1" transform="rotate(39 744.5 127.1)">38.6</text>
<text x="760.7" y="127.7">5/</text>
<text x="763.9" y="129.4">8</text>
<text x="804.9" y="129.5" transform="rotate(45 804.9 129.5)">45.0</text>
<text x="671.5" y="135.7" transform="rotate(-90 671.5 135.7)">1/</text>
<text x="673.2" y="133.1" transform="rotate(-90 673.2 133.1)">4</text>
<text x="424.1" y="145.1" transform="rotate(45 424.1 145.1)">45.0</text>
<text x="413.6" y="156.2">5/</text>
<text x="416.2" y="157.8">16</text>
<text x="673.2" y="185.4" transform="rotate(-90 673.2 185.4)">4</text>
<text x="671.5" y="188" transform="rotate(-90 671.5 188)">3/</text>
<text x="419.4" y="196.1" transform="rotate(-90 419.4 196.1)">1/</text>
<text x="421.1" y="193.4" transform="rotate(-90 421.1 193.4)">4</text>
<text x="803.5" y="197" transform="rotate(-90 803.5 197)">4</text>
<text x="801.8" y="199.6" transform="rotate(-90 801.8 199.6)">1/</text>
<text x="660.3" y="384.5">1/</text>
<text x="663" y="386.1">4</text>
<text x="679" y="384.5">1/</text>
<text x="681.7" y="386.1">4</text>
<text x="693.3" y="384.5">1/</text>
<text x="695.9" y="386.1">2</text>
<text x="549.9" y="390.9">1/</text>
<text x="552.5" y="392.5">2</text>
<text x="568.1" y="390.9">1/</text>
<text x="570.7" y="392.5">2</text>
<text x="674.4" y="395.2">1/</text>
<text x="538.9" y="399.7">1/</text>
<text x="541.5" y="401.3">4</text>
<text x="677" y="396.8">4</text>
<text x="711.4" y="429.4" transform="rotate(-90 711.4 429.4)">16</text>
<text x="709.8" y="432" transform="rotate(-90 709.8 432)">5/</text>
<text x="694.7" y="440.6">5/</text>
<text x="697.3" y="442.2">16</text>
<text x="710.6" y="448.6" transform="rotate(45 710.6 448.6)">45.0</text>
<text x="702.7" y="495.6" transform="rotate(-90 702.7 495.6)">4</text>
<text x="701" y="498.2" transform="rotate(-90 701 498.2)">1/</text>
</g>
<g font-size="4.6">
<text x="795.6" y="436">MARYLAND AVENUE</text>
<text x="808.3" y="446.4">1250 MARYLAND AVENUE SW</text>
<text x="808.3" y="452">WASHINGTON, DC 20024</text>
</g>
<g font-size="4.3">
<text x="824.1" y="277.6">General Notes</text>
<text x="798.4" y="343.5">5</text>
<text x="819.8" y="343.5">0</text>
<text x="838.6" y="343.5">For Fabrication</text>
<text x="873" y="343.8">11-14-2025</text>
<text x="798.4" y="353">3</text>
<text x="798.4" y="348.2">4</text>
<text x="819.8" y="353.1">C</text>
<text x="819.8" y="348.3">D</text>
<text x="838.6" y="353">For Re-Approval</text>
<text x="838.6" y="348.2">For Re-Approval</text>
<text x="873" y="353.3">09-19-2025</text>
<text x="873" y="348.5">10-24-2025</text>
<text x="798.4" y="357.8">2</text>
<text x="819.8" y="357.9">B</text>
<text x="838.6" y="357.8">For Re-Approval</text>
<text x="873" y="358.1">06-23-2025</text>
<text x="798.4" y="362.6">1</text>
<text x="819.8" y="362.6">A</text>
<text x="838.6" y="362.6">For Approval</text>
<text x="873" y="362.9">02-25-2025</text>
<text x="794.5" y="371.5">Copies</text>
<text x="811.1" y="367.7">Revision/</text>
<text x="838.6" y="369.7">Destination</text>
<text x="819.2" y="574.6">FRAME DETAIL</text>
</g>
<g font-size="4.2">
<text x="69.6" y="49.5">5/</text>
<text x="71.7" y="51">16</text>
<text x="112" y="49.5">3/</text>
<text x="114.1" y="51">4</text>
<text x="112" y="55.8">1/</text>
<text x="114.1" y="57.3">2</text>
<text x="62.2" y="62.2">1/</text>
<text x="64.2" y="63.7">2</text>
<text x="62.2" y="68.5">1/</text>
<text x="64.2" y="70">4</text>
<text x="808.4" y="66.8">3/</text>
<text x="811.3" y="68.3">16</text>
<text x="69.6" y="106.6">5/</text>
<text x="112" y="106.6">3/</text>
<text x="69.6" y="113">5/</text>
<text x="71.7" y="108.1">16</text>
<text x="112" y="113">1/</text>
<text x="114.1" y="108.1">4</text>
<text x="69.6" y="119.3">5/</text>
<text x="71.7" y="114.5">16</text>
<text x="112" y="119.3">3/</text>
<text x="114.1" y="114.5">8</text>
<text x="62.2" y="125.7">1/</text>
<text x="71.7" y="120.8">16</text>
<text x="114.1" y="120.8">8</text>
<text x="606.9" y="124.5">3/</text>
<text x="609.8" y="125.9">16</text>
<text x="64.2" y="127.2">2</text>
<text x="62.2" y="132">1/</text>
<text x="64.2" y="133.5">4</text>
<text x="251.4" y="136.7">1/</text>
<text x="254.3" y="138.1">4</text>
<text x="375.4" y="145.6">1/</text>
<text x="378.3" y="147.1">4</text>
<text x="802.7" y="153.9">3/</text>
<text x="805.6" y="155.4">16</text>
<text x="375" y="156.4">1/</text>
<text x="377.9" y="157.9">4</text>
<text x="69.6" y="170.1">5/</text>
<text x="71.7" y="171.6">16</text>
<text x="112" y="170.1">3/</text>
<text x="114.1" y="171.6">4</text>
<text x="69.6" y="176.5">5/</text>
<text x="71.7" y="178">16</text>
<text x="112" y="176.5">1/</text>
<text x="114.1" y="178">4</text>
<text x="62.2" y="182.8">1/</text>
<text x="64.2" y="184.3">2</text>
<text x="753.4" y="180.1">3/</text>
<text x="756.3" y="181.6">16</text>
<text x="62.2" y="189.2">1/</text>
<text x="64.2" y="190.7">4</text>
<text x="753.4" y="186.6">3/</text>
<text x="756.3" y="188.1">16</text>
<text x="811.3" y="371.4">Issue</text>
<text x="877.1" y="369.8">Date</text>
<text x="709" y="385.9">3/</text>
<text x="712" y="387.4">16</text>
<text x="576.6" y="434.8">3/</text>
<text x="579.5" y="436.3">16</text>
<text x="652.4" y="445.3">3/</text>
<text x="655.3" y="446.7">16</text>
</g>
<text font-size="4" x="795.1" y="587.5">VARIES</text>
<text font-size="3.9" x="799.9" y="367.1"># of</text>
<g font-size="3.7">
<text x="788.4" y="286.2">*Structural steel shall conform to ASTM-A992.</text>
<text x="788.4" y="291.2">*Structural SQR/RND.tubing conform</text>
<text x="790.7" y="295.5">to ASTM A500 Grade C</text>
<text x="787.9" y="304.1">*Channels, Angles and plates shall conform to A36.</text>
<text x="788.4" y="300.2">*Pipe shall conform to ASTM A53, Grade B.</text>
<text x="788" y="308.9">*All bolts shall be</text>
<text x="825.7" y="308.9">&quot; High strength in</text>
<text x="790.2" y="313.2">accordance with ASTM A325 (UNO)</text>
<text x="788.8" y="318">*Welding Electrodes for Carbon steel :E70xx</text>
<text x="790.8" y="399.9">3029 M. Street, NW, Suite 202</text>
<text x="790.7" y="404.6">Washington, DC 20007</text>
<text x="790.7" y="409">Tel: 202-800-5599</text>
<text x="790.7" y="414.2">Fax: 202-478-0303</text>
<text x="790.7" y="430">Project Name and Address</text>
<text x="790.8" y="445.6">Location:</text>
<text x="791" y="465.3">Contractor:</text>
<text x="791" y="491.9">Approved for Fabrication by:</text>
<text x="851.5" y="492">Signature</text>
<text x="850.2" y="522">Drawing #</text>
<text x="791.2" y="532.3">Contract Item:</text>
<text x="791.5" y="567.4">Date</text>
<text x="819.3" y="568.1">Drawing Title:</text>
<text x="791.7" y="582.1">Scale</text>
</g>
<text font-size="3.6" x="791.2" y="545.9">Ref:</text>
<text font-size="3.5" x="791.3" y="520.8">Contract #</text>
<g font-size="3.2">
<text x="821" y="308">3/</text>
<text x="823.9" y="309.1">4</text>
</g>
<text font-size="3" x="790.5" y="572.4">01/ 23/ 2025</text>
</svg>
